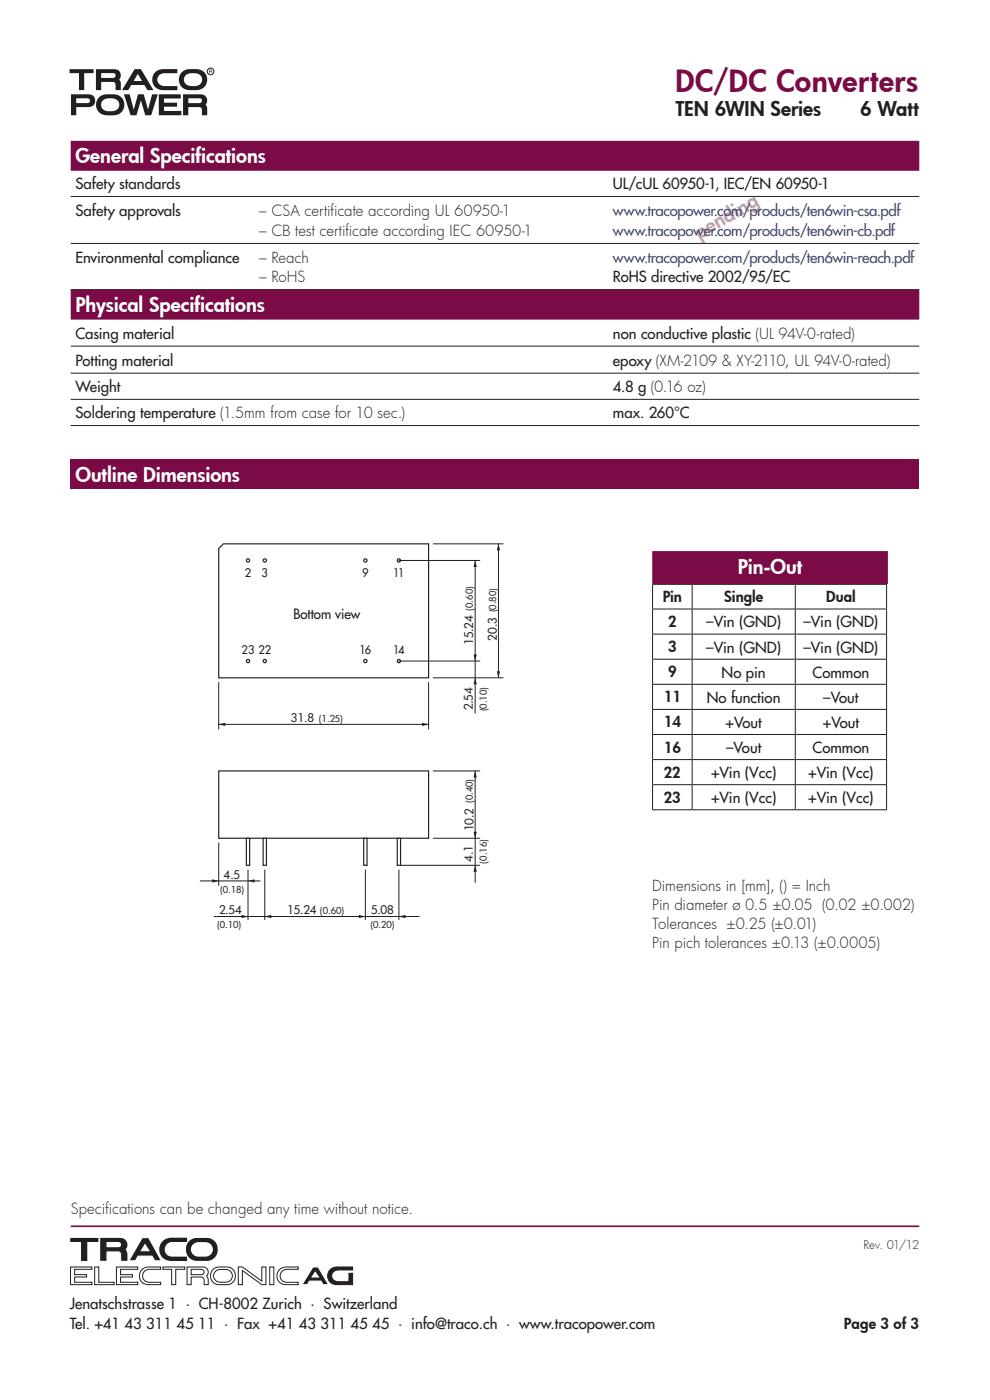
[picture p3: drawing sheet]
<svg xmlns="http://www.w3.org/2000/svg" width="210mm" height="297mm" viewBox="0 0 210 297" stroke-linecap="round" stroke-linejoin="round" font-family="sans-serif">
<g fill="#231f20">
<path d="M33.1 15.2l1-.5h3.5v.8h-2.6a1.38 1.38 0 0 0-1.6 1.4 1.38 1.38 0 0 0 1.6 1.4h2.6v.8h-2.9a2.25 2.25 0 0 1-2.3-1.4 2.25 2.25 0 0 1 .7-2.5z"/>
<path d="M38.7 15.2a2.25 2.25 0 0 0-.6 2.5 2.25 2.25 0 0 0 2.2 1.4 3.3 3.3 0 0 0 3.2-.8 2.24 2.24 0 0 0 .2-2.4 2.24 2.24 0 0 0-2.1-1.2 3.8 3.8 0 0 0-2.9 .5zM39.3 16.1a2.66 2.66 0 0 1 3.3 0 1.38 1.38 0 0 1 .1 1.5 1.38 1.38 0 0 1-1.4 .7 1.91 1.91 0 0 1-2.2-1v-.8z"/>
<path d="M21.1 20.5a2.25 2.25 0 0 0-.6 2.6 2.25 2.25 0 0 0 2.3 1.4 3.3 3.3 0 0 0 3.1-.9 2.24 2.24 0 0 0 .2-2.4 2.24 2.24 0 0 0-2-1.2 3.8 3.8 0 0 0-3 .5zM21.7 21.4a2.66 2.66 0 0 1 3.4 0 1.37 1.37 0 0 1 0 1.6 1.37 1.37 0 0 1-1.4 .6 1.91 1.91 0 0 1-2.2-1v-.8z"/>
</g>
<circle cx="44.7" cy="15.2" r=".71" fill="none" stroke="#231f20" stroke-width=".21"/>
<g fill="#231f20">
<path d="M14.7 14.7h5.2v.8h-2v3.6h-1.1v-3.6h-2z"/>
<path d="M26.3 20h1.2l.9 3.2 .9-3.2h1.2l.9 3.2 .9-3.2h1.2l-1.4 4.5h-1.3l-.9-3.2-1 3.2h-1.2z"/>
<path d="M33.7 20h4.6v.9h-3.5v.9h2.8v.8h-2.8v.9h3.7v1h-4.8z"/>
<path d="M28.5 14.7l-2.6 4.4h1.3l.6-1.1h2.8l.7 1.1h1.3l-2.7-4.4zM29.2 15.7l.9 1.5h-1.8z"/>
<path d="M44.3 14.8h.7l-.1 .4 .1 .4-.2-.4h-.4v.4h-.1zM44.4 14.9v.2h.5v-.2z"/>
</g>
<g fill="#231f20">
<path d="M21.5 15.5v1h2.5a.52 .52 0 0 0 .5-.3 .52 .52 0 0 0-.2-.6zM20.4 14.7h3.8a1.32 1.32 0 0 1 1.3 .7 1.32 1.32 0 0 1-.2 1.5l.3 .4v1.8h-1.1v-.8a.69 .69 0 0 0-.7-.9h-2.3v1.7h-1.1z" fill-rule="evenodd"/>
<path d="M15.1 20v4.5h1.1v-1.8h2.5a1.36 1.36 0 0 0 1.5-1.3 1.36 1.36 0 0 0-1.5-1.4zM16.2 20.9h2.7a.52 .52 0 0 1 .2 .6 .52 .52 0 0 1-.5 .4h-2.4z" fill-rule="evenodd"/>
<path d="M38.8 20v4.5h1.1v-1.8h2.3a.66 .66 0 0 1 .6 .9v.9h1.2l-.1-1.9-.3-.4a1.32 1.32 0 0 0 .2-1.5 1.32 1.32 0 0 0-1.3-.7zM39.9 20.9h2.7a.53 .53 0 0 1 .2 .6 .53 .53 0 0 1-.5 .4h-2.4z" fill-rule="evenodd"/>
</g>
<path d="M15 260.2h180" fill="none" stroke="#7b0b46" stroke-width=".35"/>
<path d="M15 268.8h4.5v.5h-3.7v1.1h2.6v.5h-2.6v1.1h3.7v.5h-4.5zM20.1 268.8h.9v3.2h3.2v.5h-4.1zM24.7 268.8h4.5v.5h-3.6v1.1h2.5v.5h-2.5v1.1h3.6v.5h-4.5zM30.3 269.2l.6-.3 .7-.1h2.5v.5h-2.4a1.38 1.38 0 0 0-1.5 1.4 1.38 1.38 0 0 0 1.5 1.3h2.4v.5h-2.5a1.87 1.87 0 0 1-1.9-1.2 1.87 1.87 0 0 1 .6-2.1zM34.6 268.8h4.6v.5h-1.9v3.2h-.9v-3.2h-1.8zM39.7 268.8h3.3a1.14 1.14 0 0 1 1.1 .7 1.14 1.14 0 0 1-.2 1.2 2.08 2.08 0 0 1 .3 1.8h-.9v-.5a.79 .79 0 0 0-.1-.8 .79 .79 0 0 0-.9-.3h-1.7v1.6h-.9zM40.6 269.3h2.1a.57 .57 0 0 1 .6 .5 .57 .57 0 0 1-.6 .6h-2.1zM45.2 269.3a3.5 3.5 0 0 1 3.4-.4 1.89 1.89 0 0 1 1.3 2 1.89 1.89 0 0 1-1.7 1.6 3.2 3.2 0 0 1-3-.5 2.06 2.06 0 0 1 0-2.7zM45.6 269.9a2.72 2.72 0 0 1 3.4 0 1.34 1.34 0 0 1 .1 1.4 1.34 1.34 0 0 1-1.2 .7 2.21 2.21 0 0 1-2.3-.5 1.31 1.31 0 0 1 0-1.6zM50.5 268.8h.9l4.1 3v-3h.9v3.7h-.9l-4.1-3v3h-.9zM57.2 268.8h.9v3.7h-.9zM59.5 269.2l.5-.3 .7-.1h2.6v.5h-2.4a1.38 1.38 0 0 0-1.5 1.4 1.38 1.38 0 0 0 1.5 1.3h2.4v.5h-2.6a1.87 1.87 0 0 1-1.9-1.2 1.87 1.87 0 0 1 .7-2.1z" fill="none" stroke="#231f20" stroke-width=".21"/>
<path d="M70.2 269.2l.6-.3 .7-.1h3.3v.6h-3a1.26 1.26 0 0 0-1.4 1.3 1.26 1.26 0 0 0 1.4 1.2h2.2v-1.8h.8v2.4h-3.3a1.87 1.87 0 0 1-1.9-1.2 1.87 1.87 0 0 1 .6-2.1z" fill="#231f20"/>
<path d="M70.2 269.2l.6-.3 .7-.1h3.3v.6h-3a1.26 1.26 0 0 0-1.4 1.3 1.26 1.26 0 0 0 1.4 1.2h2.2v-1.8h.8v2.4h-3.3a1.87 1.87 0 0 1-1.9-1.2 1.87 1.87 0 0 1 .6-2.1z" fill="none" stroke="#231f20" stroke-width=".21"/>
<path d="M15 262.7h5.8v.6h-2.4v4.1h-1.1v-4.1h-2.3z" fill="#231f20"/>
<path d="M15 262.7h5.8v.6h-2.4v4.1h-1.1v-4.1h-2.3z" fill="none" stroke="#231f20" stroke-width=".25"/>
<path d="M34.5 263.6l1.1-.8 3.9-.1v.6h-2.9a1.71 1.71 0 0 0-1.8 1.7 1.71 1.71 0 0 0 1.8 1.7h2.9v.7h-3.1a2.31 2.31 0 0 1-2.2-1.3 2.31 2.31 0 0 1 .3-2.5z" fill="#231f20"/>
<path d="M34.5 263.6l1.1-.8 3.9-.1v.6h-2.9a1.71 1.71 0 0 0-1.8 1.7 1.71 1.71 0 0 0 1.8 1.7h2.9v.7h-3.1a2.31 2.31 0 0 1-2.2-1.3 2.31 2.31 0 0 1 .3-2.5z" fill="none" stroke="#231f20" stroke-width=".3"/>
<path d="M21.4 262.7h4a1.31 1.31 0 0 1 1.4 .8 1.31 1.31 0 0 1-.4 1.5l.1 .1a2.56 2.56 0 0 1 .4 2.2h-1.1v-.7a.93 .93 0 0 0-.2-1 .93 .93 0 0 0-.9-.2l-2.2-.1v2h-1.1zM22.5 263.3v1.4h2.6a.69 .69 0 0 0 .7-.7 .69 .69 0 0 0-.7-.7z" fill-rule="evenodd" fill="#231f20"/>
<path d="M21.4 262.7h4a1.31 1.31 0 0 1 1.4 .8 1.31 1.31 0 0 1-.4 1.5l.1 .1a2.56 2.56 0 0 1 .4 2.2h-1.1v-.7a.93 .93 0 0 0-.2-1 .93 .93 0 0 0-.9-.2l-2.2-.1v2h-1.1zM22.5 263.3h2.6a.69 .69 0 0 1 .7 .7 .69 .69 0 0 1-.7 .7h-2.6z" fill="none" stroke="#231f20" stroke-width=".25"/>
<path d="M30.2 262.6h1.3l2.7 4.9h-1.4l-.5-1h-3l-.6 1h-1.4zM30.8 264l.8 1.3h-1.7z" fill-rule="evenodd" fill="#231f20"/>
<path d="M30.2 262.6h1.3l2.7 4.9h-1.4l-.5-1h-3l-.6 1h-1.4zM30.8 264l.8 1.3h-1.7z" fill="none" stroke="#fff" stroke-width=".21"/>
<path d="M40.2 263.4a3.9 3.9 0 0 1 3.7-.7 2.31 2.31 0 0 1 2.2 2.4 2.31 2.31 0 0 1-2.2 2.3 3.9 3.9 0 0 1-3.7-.7 2.53 2.53 0 0 1 0-3.3zM40.9 263.9a3.9 3.9 0 0 1 3.5-.3 1.66 1.66 0 0 1 .8 1.9 1.66 1.66 0 0 1-1.6 1.2 2.7 2.7 0 0 1-3-.8 1.62 1.62 0 0 1 .3-2z" fill-rule="evenodd" fill="#231f20"/>
<path d="M40.2 263.4a3.9 3.9 0 0 1 3.7-.7 2.31 2.31 0 0 1 2.2 2.4 2.31 2.31 0 0 1-2.2 2.3 3.9 3.9 0 0 1-3.7-.7 2.53 2.53 0 0 1 0-3.3zM40.9 263.9a3.9 3.9 0 0 1 3.5-.3 1.66 1.66 0 0 1 .8 1.9 1.66 1.66 0 0 1-1.6 1.2 2.7 2.7 0 0 1-3-.8 1.62 1.62 0 0 1 .3-2z" fill="none" stroke="#231f20" stroke-width=".25"/>
<path d="M66.4 268.8h1.1l2.2 3.7h-1.2l-.4-.7h-2.4l-.5 .7h-1.1zM66.9 269.9l.7 1h-1.4z" fill-rule="evenodd" fill="#231f20"/>
<path d="M66.4 268.8h1.1l2.2 3.7h-1.2l-.4-.7h-2.4l-.5 .7h-1.1zM66.9 269.9l.7 1h-1.4z" fill="none" stroke="#fff" stroke-width=".21"/>
<path d="M15 97.5h180v6.3h-180z" fill="#7b0b46"/>
<path d="M15 103.9h180" fill="none" stroke="#fff" stroke-width=".21"/>
<g fill="none" stroke="#231f20" stroke-width=".21">
<path d="M138.3 124h49.8M138.3 129.2h49.8M138.3 134.5h49.8M138.3 139.8h49.8M138.4 124v5.1M138.4 129.3v5.2M138.4 134.6v5.2M138.4 139.9v5.2M146.8 124v5.1M146.8 129.3v5.2M146.8 134.6v5.2M146.8 139.9v5.2"/>
<path d="M168.7 124v5.1M168.7 129.3v5.2M168.7 134.6v5.2M168.7 139.9v5.2M188.1 124v5.1M188.1 129.3v5.2M188.1 134.6v5.2M188.1 139.9v5.2M138.3 145.2h49.8M138.3 150.5h49.8M138.3 155.8h49.8M138.4 145.2v5.2"/>
<path d="M138.4 150.6v5.1M138.4 155.9v5.2M146.8 145.2v5.2M146.8 150.6v5.1M146.8 155.9v5.2M168.7 145.2v5.2M168.7 150.6v5.1M168.7 155.9v5.2M188.1 145.2v5.2M188.1 150.6v5.1M188.1 155.9v5.2M138.3 161.1h49.8"/>
<path d="M138.3 166.5h49.8M138.3 171.8h49.8M138.4 161.2v5.2M138.4 166.5v5.2M146.8 161.2v5.2M146.8 166.5v5.2M168.7 161.2v5.2M168.7 166.5v5.2M188.1 161.2v5.2M188.1 166.5v5.2"/>
</g>
<path d="M138.3 116.9h50v7h-50z" fill="#7b0b46"/>
<path d="M15 33.1h180M15 64.6h180" fill="none" stroke="#7b0b46" stroke-width="6.3" stroke-linecap="butt"/>
<path d="M15 41.7h180M15 51.6h180M15 61.4h180M15 73.4h180M15 79.2h180M15 84.7h180M15 90.3h180" fill="none" stroke="#231f20" stroke-width=".21"/>
<path d="M46.4 116.4l1-1h43.5v28.4h-44.5z" fill="none" stroke="#231f20" stroke-width=".25"/>
<circle cx="77.5" cy="140.2" r=".35" fill="#fff"/>
<circle cx="77.5" cy="140.2" r=".35" fill="none" stroke="#231f20" stroke-width=".25"/>
<circle cx="84.6" cy="140.2" r=".35" fill="#fff"/>
<circle cx="84.6" cy="140.2" r=".35" fill="none" stroke="#231f20" stroke-width=".25"/>
<circle cx="56.2" cy="140.2" r=".35" fill="#fff"/>
<circle cx="56.2" cy="140.2" r=".35" fill="none" stroke="#231f20" stroke-width=".25"/>
<circle cx="52.6" cy="140.2" r=".35" fill="#fff"/>
<circle cx="52.6" cy="140.2" r=".35" fill="none" stroke="#231f20" stroke-width=".25"/>
<circle cx="77.5" cy="118.9" r=".35" fill="#fff"/>
<circle cx="77.5" cy="118.9" r=".35" fill="none" stroke="#231f20" stroke-width=".25"/>
<circle cx="84.6" cy="118.9" r=".35" fill="#fff"/>
<circle cx="84.6" cy="118.9" r=".35" fill="none" stroke="#231f20" stroke-width=".25"/>
<circle cx="56.2" cy="118.9" r=".35" fill="#fff"/>
<circle cx="56.2" cy="118.9" r=".35" fill="none" stroke="#231f20" stroke-width=".25"/>
<circle cx="52.6" cy="118.9" r=".35" fill="#fff"/>
<circle cx="52.6" cy="118.9" r=".35" fill="none" stroke="#231f20" stroke-width=".25"/>
<path d="M84.6 118.9h17.2M91.9 115.4h14.8M100.8 118.9v32.4M105.7 115.4v28.4M84.6 140.2h17.2M91.9 143.8h14.8" fill="none" stroke="#231f20" stroke-width=".21"/>
<g fill="#231f20">
<path d="M89.5 153.3l1.4 .4-1.4 .3z"/>
<path d="M105.7 115.4l.4 1.4h-.7z"/>
<path d="M56.2 194.4l1.4-.3v.7z"/>
<path d="M100.8 183.6l.3 1.4h-.7z"/>
<path d="M76.1 194.1l1.4 .3-1.4 .4z"/>
<path d="M52.6 186.9l1.4-.4v.7z"/>
<path d="M100.8 143.8l.3 1.4h-.7z"/>
<path d="M46.4 153.7l1.4-.4v.7z"/>
<path d="M105.4 142.4h.7l-.4 1.4z"/>
<path d="M51.2 194.1l1.4 .3-1.4 .4z"/>
<path d="M100.8 118.9l.3 1.4h-.7z"/>
<path d="M84.6 194.4l1.4-.3v.7z"/>
<path d="M100.4 138.9h.7l-.3 1.3z"/>
<path d="M45 186.5l1.4 .4-1.4 .3z"/>
</g>
<path d="M46.4 163.5h44.5v14.3h-44.5z" fill="none" stroke="#231f20" stroke-width=".25"/>
<g fill="#fff" stroke="#231f20" stroke-width=".25">
<path d="M52.3 177.8h.7v5.8h-.7z"/>
<path d="M55.8 177.8h.7v5.8h-.7z"/>
<path d="M77.2 177.8h.7v5.8h-.7z"/>
<path d="M84.3 177.8h.7v5.8h-.7z"/>
</g>
<path d="M91.9 163.5h9.9M91.9 177.8h9.9M100.8 163.5v23.7" fill="none" stroke="#231f20" stroke-width=".21"/>
<g fill="#231f20">
<path d="M100.8 163.5l.3 1.4h-.7z"/>
<path d="M100.4 176.4h.7l-.3 1.4z"/>
</g>
<path d="M46.4 144.8v9.9M46.4 153.7h44.5M90.9 144.8v9.9M46.4 178.8v9.1M42.5 186.9h12.7M45.4 194.4h43.5M52.6 184.6v10.5M56.2 184.6v10.5M77.5 184.6v10.5M84.6 184.6v10.5M85 183.6h16.8" fill="none" stroke="#231f20" stroke-width=".21"/>
<text font-size="6.3" fill="#7b0b46" x="143.3" y="19.6">DC/DC Converters</text>
<g font-size="4.2" fill="#231f20">
<text x="143.3" y="24.5">TEN 6WIN Series</text>
<text x="182.5" y="24.5">6 Watt</text>
</g>
<g font-size="4.2" fill="#fff">
<text x="16" y="34.5">General Specifications</text>
<text x="16" y="66.1">Physical Specifications</text>
<text x="16" y="102.3">Outline Dimensions</text>
<text x="156.5" y="121.9">Pin-Out</text>
</g>
<text font-size="4.2" fill="#7b0b46" x="148.4" y="50.9" transform="rotate(-30 148.4 50.9)">pending</text>
<g font-size="3.2" fill="#231f20">
<text x="16" y="40.1">Safety standards</text>
<text x="130" y="40.1">UL/cUL 60950-1, IEC/EN 60950-1</text>
<text x="16" y="45.8">Safety approvals</text>
<text x="55" y="45.8">– CSA certificate according UL 60950-1</text>
<text x="55" y="50.1">– CB test certificate according IEC 60950-1</text>
<text x="16" y="55.8">Environmental compliance</text>
<text x="55" y="55.8">– Reach</text>
<text x="55" y="59.9">– RoHS</text>
<text x="130" y="59.9">RoHS directive 2002/95/EC</text>
<text x="16" y="71.9">Casing material</text>
<text x="130" y="71.9">non conductive plastic (UL 94V-0-rated)</text>
<text x="16" y="77.6">Potting material</text>
<text x="130" y="77.6">epoxy (XM-2109 &amp; XY-2110, UL 94V-0-rated)</text>
<text x="16" y="83.1">Weight</text>
<text x="130" y="83.1">4.8 g (0.16 oz)</text>
<text x="16" y="88.7">Soldering temperature (1.5mm from case for 10 sec.)</text>
<text x="130" y="88.7">max. 260°C</text>
<text x="140.6" y="127.8">Pin</text>
<text x="153.6" y="127.8">Single</text>
<text x="175.2" y="127.8">Dual</text>
<text x="141.7" y="133">2</text>
<text x="149.8" y="133.1">–Vin (GND)</text>
<text x="170.4" y="133.1">–Vin (GND)</text>
<text x="141.7" y="138.3">3</text>
<text x="141.7" y="143.7">9</text>
<text x="149.8" y="138.4">–Vin (GND)</text>
<text x="153.1" y="143.8">No pin</text>
<text x="170.4" y="138.4">–Vin (GND)</text>
<text x="172.4" y="143.8">Common</text>
<text x="140.8" y="149">11</text>
<text x="149.9" y="149.1">No function</text>
<text x="174.6" y="149.1">–Vout</text>
<text x="140.8" y="154.3">14</text>
<text x="153.9" y="154.4">+Vout</text>
<text x="174.5" y="154.4">+Vout</text>
<text x="140.8" y="159.6">16</text>
<text x="154" y="159.7">–Vout</text>
<text x="172.4" y="159.7">Common</text>
<text x="140.8" y="165">22</text>
<text x="150.8" y="165.1">+Vin (Vcc)</text>
<text x="171.4" y="165.1">+Vin (Vcc)</text>
<text x="140.8" y="170.3">23</text>
<text x="150.8" y="170.4">+Vin (Vcc)</text>
<text x="171.4" y="170.4">+Vin (Vcc)</text>
<text x="138.3" y="189">Dimensions in [mm], () = Inch</text>
<text x="138.3" y="193.1">Pin diameter ø 0.5 ±0.05 (0.02 ±0.002)</text>
<text x="138.3" y="197.1">Tolerances ±0.25 (±0.01)</text>
<text x="138.3" y="201.2">Pin pich tolerances ±0.13 (±0.0005)</text>
<text x="15" y="257.6">Specif</text>
<text x="22.3" y="257.6">ications can be changed any time without notice.</text>
<text x="14.8" y="277.7">Jenatschstrasse 1 · CH-8002 Zurich · Switzerland</text>
<text x="14.8" y="282">Tel. +41 43 311 45 11 · Fax +41 43 311 45 45 · info@traco.ch · www.tracopower.com</text>
<text x="179" y="281.9">Page 3 of 3</text>
</g>
<g font-size="3.2" fill="#3a4894">
<text x="130" y="45.8">www.tracopower.com/products/ten6win-csa.pdf</text>
<text x="130" y="50.1">www.tracopower.com/products/ten6win-cb.pdf</text>
<text x="130" y="55.8">www.tracopower.com/products/ten6win-reach.pdf</text>
</g>
<text font-size="3" fill="#231f20" x="62.2" y="131.4">Bottom view</text>
<g font-size="2.5" fill="#231f20">
<text x="51.9" y="122.4">2</text>
<text x="55.5" y="122.4">3</text>
<text x="76.8" y="122.4">9</text>
<text x="83.4" y="122.4">11</text>
<text x="100.3" y="136.8" transform="rotate(-90 100.3 136.8)">15.24</text>
<text x="105.4" y="135.9" transform="rotate(-90 105.4 135.9)">20.3</text>
<text x="51.3" y="138.8">23</text>
<text x="54.8" y="138.8">22</text>
<text x="76.3" y="138.8">16</text>
<text x="83.4" y="138.8">14</text>
<text x="61.7" y="153.2">31.8</text>
<text x="100.3" y="150.6" transform="rotate(-90 100.3 150.6)">2.54</text>
<text x="100.5" y="176.4" transform="rotate(-90 100.5 176.4)">10.2</text>
<text x="100.3" y="182.9" transform="rotate(-90 100.3 182.9)">4.1</text>
<text x="47.4" y="186.4">4.5</text>
<text x="46.5" y="193.9">2.54</text>
<text x="60.9" y="193.9">15.24</text>
<text x="78.7" y="193.9">5.08</text>
<text x="183.2" y="265">Rev. 01/12</text>
</g>
<g font-size="2" fill="#231f20">
<text x="100.3" y="129.5" transform="rotate(-90 100.3 129.5)">(0.60)</text>
<text x="105.2" y="129.9" transform="rotate(-90 105.2 129.9)">(0.80)</text>
<text x="67.6" y="153.2">(1.25)</text>
<text x="103.3" y="150.9" transform="rotate(-90 103.3 150.9)">(0.10)</text>
<text x="100.3" y="170.4" transform="rotate(-90 100.3 170.4)">(0.40)</text>
<text x="103.3" y="183.2" transform="rotate(-90 103.3 183.2)">(0.16)</text>
<text x="46.7" y="189.4">(0.18)</text>
<text x="46.1" y="196.9">(0.10)</text>
<text x="67.9" y="193.9">(0.60)</text>
<text x="78.6" y="196.9">(0.20)</text>
</g>
</svg>
